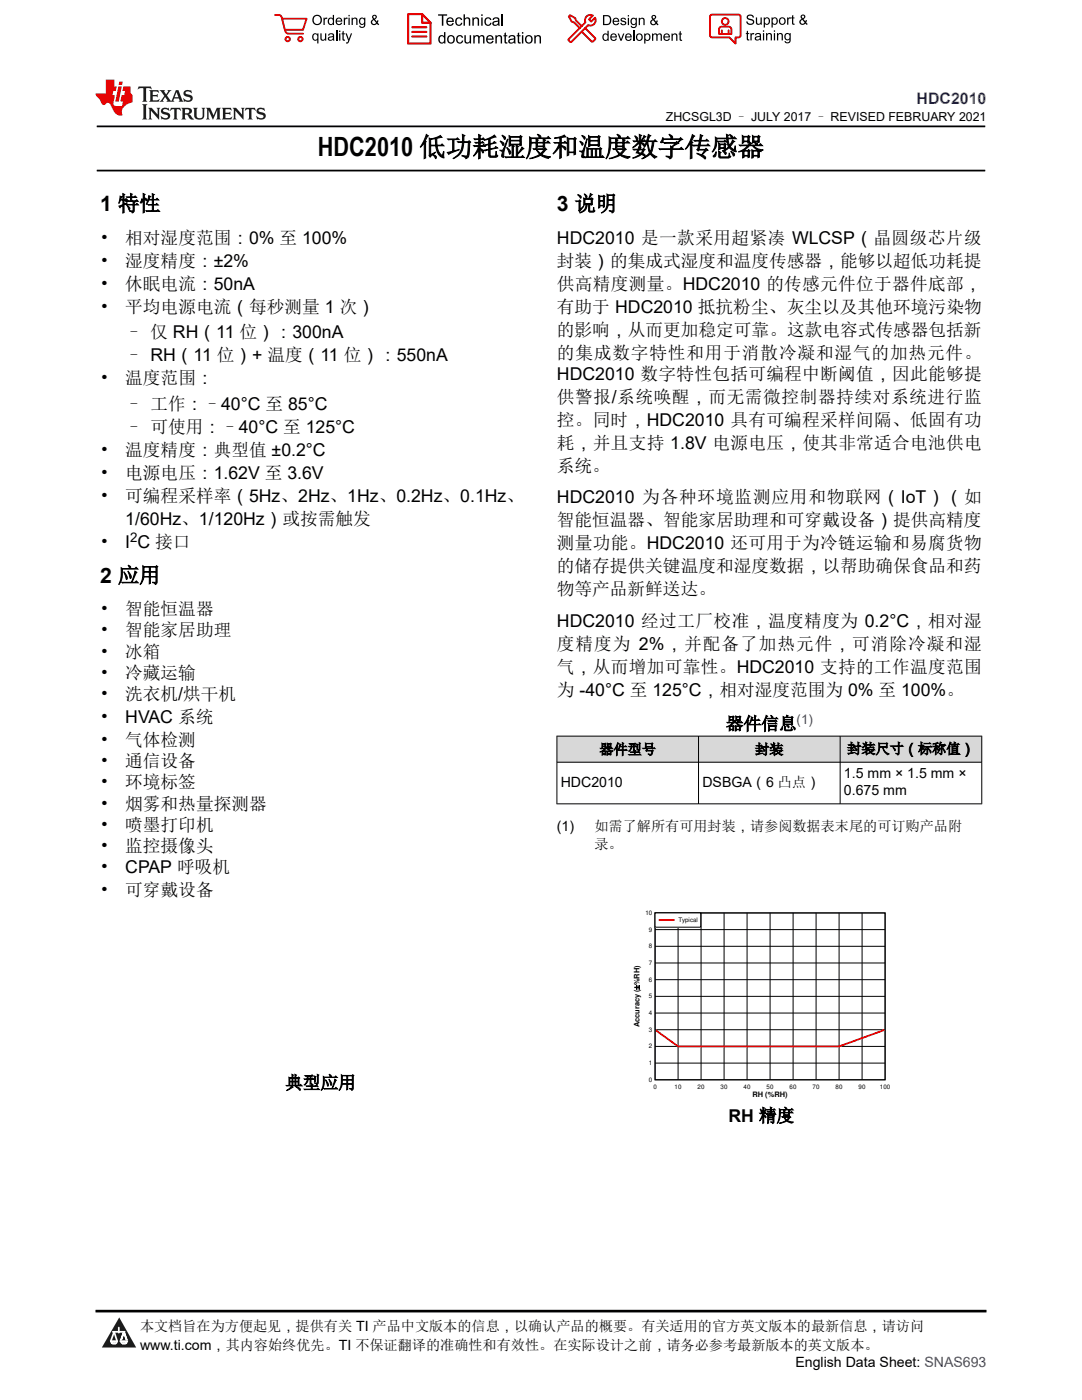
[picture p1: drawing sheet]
<svg xmlns="http://www.w3.org/2000/svg" width="216mm" height="279mm" viewBox="0 0 216 279" stroke-linecap="round" stroke-linejoin="round" font-family="sans-serif">
<path d="M19.3 25.2h177.3M19.3 34h177.3" fill="none" stroke="#000" stroke-width=".35"/>
<g fill="#d8d8d8">
<path d="M111.1 146.9h84.8v5.2h-84.8z" fill-rule="evenodd"/>
<path d="M111.2 147h28.1v5.1h-28.1z" fill-rule="evenodd"/>
<path d="M139.4 147h28.2v5.1h-28.2z" fill-rule="evenodd"/>
<path d="M167.7 147h28.1v5.1h-28.1z" fill-rule="evenodd"/>
</g>
<path d="M111.1 146.9h84.9M111.1 152.1h84.9M111.1 146.8v13.7M139.4 146.8v13.7M167.6 146.8v13.7M195.9 146.8v13.7M111.1 160.4h84.9" fill="none" stroke="#000" stroke-width=".2"/>
<path d="M126.2 181.1h51.5v38.2h-51.5z" fill-rule="evenodd" fill="#fff"/>
<g fill="none" stroke="#000" stroke-width=".2">
<path d="M130.7 182.2h45.9v33.3h-45.9zM130.7 198.8h45.9M130.7 195.5h45.9M130.7 192.2h45.9M130.7 188.9h45.9M130.7 185.5h45.9M135.3 182.2v33.3M139.9 182.2v33.3M144.5 182.2v33.3M149.1 182.2v33.3M153.7 182.2v33.3M158.3 182.2v33.3"/>
<path d="M162.8 182.2v33.3M167.4 182.2v33.3M172 182.2v33.3M130.7 212.2h45.9M130.7 208.8h45.9M130.7 205.5h45.9M130.7 202.2h45.9"/>
</g>
<path d="M176.5 205.5l-9.1 3.3h-32.1l-4.5-3.2" fill="none" stroke="#f00" stroke-width=".36"/>
<path d="M130.7 182.2h9.1v2.8h-9.1z" fill-rule="evenodd" fill="#fff"/>
<path d="M130.7 182.2h9.1v2.8h-9.1z" fill="none" stroke="#000" stroke-width=".2"/>
<path d="M131.6 183.6h2.9" fill="none" stroke="#f00" stroke-width=".36"/>
<path d="M0 0h215.9v23.8h-215.9z" fill-rule="evenodd" fill="#fff"/>
<path d="M27.7 17.3l-.2 .6 .5-.3h.6v.1v2.2l-.2 .4h1l-.2-.4v-2.2v-.1h.5l.5 .3-.1-.6zM29.8 18l.2 .4v1.5l-.2 .4h1.9l.1-.6a1.08 1.08 0 0 1-1.3 .2v-.7h.6l.4 .2v-.6l-.4 .2h-.6v-.6l.2-.1a1 1 0 0 1 1 .2l-.1-.5zM31.8 18l1 1.1-1 1.2h.9l-.2-.2 .4-.7 .5 .7-.2 .2h1.6l-.2-.2 .1-.4h1l.1 .4-.1 .2h.9l-.2-.3-.8-2h-.5l-1 2.2-.8-1.1 .9-1.1h-.8l.2 .2-.5 .6-.3-.6 .1-.2zM35.2 18.4l.4 1h-.8zM36.8 18.1a.65 .65 0 0 0-.2 .7 .65 .65 0 0 0 .6 .5l.7 .1 .1 .3a.79 .79 0 0 1-.7 .4 .79 .79 0 0 1-.7-.5l.1 .7 .2-.1a.93 .93 0 0 0 1.1 .1 .93 .93 0 0 0 .4-1 1.46 1.46 0 0 0-1.2-.6l-.1-.3a1.09 1.09 0 0 1 1.2 .2l-.2-.6-.1 .1-.6-.2zM28.4 20.8l.2 .4v2.3l-.2 .3h1l-.2-.3v-2.3l.2-.4zM29.6 21.5l.2 .4v1.6l-.2 .3h.8l-.3-.3v-1.4l1.7 1.8v-2l.2-.4h-.8l.2 .2 .1 1.1-1.2-1.3zM32.3 21.7a.65 .65 0 0 0-.2 .7 .65 .65 0 0 0 .7 .4l.6 .2 .1 .2a.79 .79 0 0 1-.7 .4 .79 .79 0 0 1-.7-.5l.1 .7 .2-.1a.93 .93 0 0 0 1.1 .1 .93 .93 0 0 0 .4-.9 1.46 1.46 0 0 0-1.2-.6l-.1-.4a1.09 1.09 0 0 1 1.2 .2l-.2-.6-.1 .1-.6-.1zM34.1 21.5l-.1 .7a.63 .63 0 0 1 .7-.4l.1 1.7-.3 .3h1l-.2-.3v-1.7a.66 .66 0 0 1 .8 .4l-.1-.7zM36.2 21.5l.2 .4v1.6l-.2 .3h.9l-.2-.2v-.7h.5l.1 .2a.79 .79 0 0 0 1.2 .6l-1-.9a.61 .61 0 0 0 .6-.6 .61 .61 0 0 0-.5-.6zM36.9 21.8h.2a.47 .47 0 0 1 .5 .1 .47 .47 0 0 1 .1 .5l-.2 .2h-.6zM38.5 21.5l.2 .2a2.27 2.27 0 0 0 .4 2 1.04 1.04 0 0 0 1.7-.7v-1.3l.2-.2h-.8l.2 .4v1.1a.6 .6 0 0 1-.6 .6 .6 .6 0 0 1-.6-.6v-1.1l.3-.4zM41.1 21.5l.2 .4v1.6l-.2 .3h.7l-.2-.3v-1.5l.9 1.9 .8-1.9v1.5l-.2 .3h1l-.3-.3v-1.6l.3-.4h-.8l-.7 1.5-.7-1.5zM44.3 21.5l.2 .4v1.6l-.2 .3h1.9l.1-.5a1.09 1.09 0 0 1-1.3 .1v-.6h.6l.4 .1v-.6l-.4 .2h-.6v-.6l.2-.1a1.01 1.01 0 0 1 1 .3l-.1-.6zM46.4 21.5l.3 .4v1.6l-.3 .3h.8l-.2-.3v-1.4l1.6 1.8v-2l.2-.4h-.7l.2 .2v1.1l-1.2-1.3zM49 21.5l-.1 .7a.63 .63 0 0 1 .8-.4v1.7l-.3 .3h1l-.2-.3v-1.7a.66 .66 0 0 1 .8 .4l-.1-.7zM51.4 21.7a.65 .65 0 0 0-.2 .7 .65 .65 0 0 0 .6 .4l.6 .2 .2 .2a.79 .79 0 0 1-.8 .4 .79 .79 0 0 1-.6-.5l.1 .7 .2-.1a.93 .93 0 0 0 1 .1 .93 .93 0 0 0 .5-.9 1.46 1.46 0 0 0-1.3-.6l-.1-.4a1.09 1.09 0 0 1 1.3 .2l-.2-.6-.2 .1-.5-.1z" fill="#231f20"/>
<path d="M21.1 15.9v2.8h-2.1l.1 .3 .9 1a.95 .95 0 0 0 .9 .9 .59 .59 0 0 1 .6-.4 .59 .59 0 0 1 .5 .4l.4 .8a1.59 1.59 0 0 0 2.1 1.3 1.61 1.61 0 0 1 1-2.2l1-.4-.1-1.5a1.59 1.59 0 0 1-.4-1.6h-1.4l-.2 .9h.5l-.1 .8h-.5l-.2 1v.2l.4 .1-.2 .9h-.6a.73 .73 0 0 1-1.1-.7l.3-1.5h-.5l.2-.8h.5l.2-.9h-.5v-1.4zM23.6 17.3l-.6 3h.7l.6-3zM23.8 16.3l-.1 .7h.7l.1-.7z" fill="#ed1c24"/>
<g fill="#000">
<path d="M62.3 4a1 1 0 0 1 2 0 1 1 0 0 1-2 0zM62.8 3.4a.78 .78 0 0 0-.1 1.1 .78 .78 0 0 0 1.1 .1 .78 .78 0 0 0 .1-1.1 .78 .78 0 0 0-1.1-.1z" fill-rule="evenodd"/>
<path d="M62.5 6.8l.4-.2 .4 .3v-.2h.2v2h-.2v-.7a.68 .68 0 0 1-.9-.1 .68 .68 0 0 1 0-.9zM62.6 7a.51 .51 0 0 0-.1 .6 .51 .51 0 0 0 .7 .2 .51 .51 0 0 0 .1-.7 .51 .51 0 0 0-.7-.1z" fill-rule="evenodd"/>
<path d="M64.5 3.5h.3v.3l.1-.3h.3l.1 .1-.1 .2a.32 .32 0 0 0-.3 0 .32 .32 0 0 0-.1 .4v.8h-.3z" fill-rule="evenodd"/>
<path d="M63.9 6.7h.3v.8a.36 .36 0 0 0 .3 .4 .36 .36 0 0 0 .4-.5v-.7h.2v1.4h-.2v-.2a.51 .51 0 0 1-.6 .2 .51 .51 0 0 1-.4-.5z" fill-rule="evenodd"/>
<path d="M65.6 3.7l.4-.2 .4 .2v-.7h.3v2h-.3v-.2a.7 .7 0 0 1-1-.1 .7 .7 0 0 1 .2-1zM65.8 3.8a.51 .51 0 0 0-.1 .7 .51 .51 0 0 0 .6 .2 .51 .51 0 0 0 .1-.7 .51 .51 0 0 0-.6-.2z" fill-rule="evenodd"/>
<path d="M65.6 6.8a.66 .66 0 0 1 .8-.1 .66 .66 0 0 1 .3 .8v.6h-.2l-.1-.2a.52 .52 0 0 1-.7 .2 .52 .52 0 0 1-.2-.6l.3-.2a.42 .42 0 0 0 .6-.3l-.3-.2-.3 .1-.1 .2h-.3zM65.7 7.6a.35 .35 0 0 0 .3 .4 .35 .35 0 0 0 .4-.4v-.2z" fill-rule="evenodd"/>
<path d="M67.7 6.1h.2v.3h-.2zM67.7 6.7h.2v1.4h-.2z" fill-rule="evenodd"/>
<path d="M67.1 3.7a.68 .68 0 0 1 .9-.1 .68 .68 0 0 1 .3 .7h-1.1a.42 .42 0 0 0 .3 .5 .42 .42 0 0 0 .5-.3h.3a.73 .73 0 0 1-1.1 .4 .73 .73 0 0 1-.1-1.2zM67.4 3.8l-.2 .3h.8l-.2-.4z" fill-rule="evenodd"/>
<path d="M68.6 3.5h.2v.3l.2-.3h.3l.1 .1-.1 .2a.32 .32 0 0 0-.4 0 .32 .32 0 0 0-.1 .4v.8h-.2z" fill-rule="evenodd"/>
<path d="M68.3 6.3l.3-.1v.5h.2v.1h-.2v.9l.3 .4a.36 .36 0 0 1-.4 0 .36 .36 0 0 1-.2-.4v-.9h-.1v-.1h.1z" fill-rule="evenodd"/>
<path d="M68.9 6.7h.3l.4 1.1 .4-1.1h.3l-.6 1.4a.51 .51 0 0 1-.6 .6l-.1-.3h.3l.2-.3z" fill-rule="evenodd"/>
<path d="M69.5 3h.3v.3h-.3zM69.5 3.5h.3v1.5h-.3z" fill-rule="evenodd"/>
<path d="M70.2 3.5h.2v.2a.52 .52 0 0 1 .6-.2 .52 .52 0 0 1 .3 .6v.9h-.2v-.9a.34 .34 0 0 0-.3-.4 .34 .34 0 0 0-.4 .3v1h-.2z" fill-rule="evenodd"/>
<path d="M71.8 3.7l.4-.2 .5 .2v-.2h.2v1.3a.64 .64 0 0 1-.5 .8 .64 .64 0 0 1-.7-.5h.2a.41 .41 0 0 0 .5 .2 .41 .41 0 0 0 .2-.5 .69 .69 0 0 1-.9-.1 .69 .69 0 0 1 .1-1zM72 3.8a.5 .5 0 0 0-.1 .7 .5 .5 0 0 0 .7 .1 .5 .5 0 0 0 .1-.6 .5 .5 0 0 0-.7-.2z" fill-rule="evenodd"/>
<path d="M74.4 3.1a.47 .47 0 0 1 .7 .1 .47 .47 0 0 1-.3 .7l.4 .4 .1-.3 .2 .1-.1 .4 .3 .3-.2 .2-.3-.3a.63 .63 0 0 1-1 .1 .63 .63 0 0 1 .3-1l-.3-.4zM74.5 3.4a.27 .27 0 0 0 .5 0 .27 .27 0 0 0-.5 0zM74.4 4.1a.4 .4 0 0 0 0 .6 .4 .4 0 0 0 .6-.1l-.4-.6z" fill-rule="evenodd"/>
<path d="M87.4 2.9h1.8v.2h-.7v2h-.3v-2h-.8z" fill-rule="evenodd"/>
<path d="M87.6 7.2l.5-.2 .5 .2v-.8h.3v2.3h-.3v-.2a.76 .76 0 0 1-1-.1 .76 .76 0 0 1-.1-1zM87.9 7.4a.58 .58 0 0 0-.2 .7 .58 .58 0 0 0 .8 .2 .58 .58 0 0 0 .1-.7 .58 .58 0 0 0-.7-.2z" fill-rule="evenodd"/>
<path d="M89.5 7.2a.81 .81 0 0 1 1.1 .1 .81 .81 0 0 1-.2 1.2 .81 .81 0 0 1-1.1-.2l-.1-.7zM89.6 7.4a.57 .57 0 0 0 0 .8 .57 .57 0 0 0 .8 0 .57 .57 0 0 0 0-.7 .57 .57 0 0 0-.8-.1z" fill-rule="evenodd"/>
<path d="M89.3 3.7a.77 .77 0 0 1 .9-.2 .77 .77 0 0 1 .4 .9h-1.3a.48 .48 0 0 0 .4 .5 .48 .48 0 0 0 .6-.3h.3a.83 .83 0 0 1-1.3 .4 .83 .83 0 0 1 0-1.3zM89.5 3.8l-.2 .4h1l-.3-.5z" fill-rule="evenodd"/>
<path d="M91 3.7a.7 .7 0 0 1 1.2 .3h-.2a.45 .45 0 0 0-.6-.3 .45 .45 0 0 0-.3 .6 .45 .45 0 0 0 .3 .6 .45 .45 0 0 0 .6-.4l.3 .1a.76 .76 0 0 1-1.1 .5 .76 .76 0 0 1-.3-1.1z" fill-rule="evenodd"/>
<path d="M91.2 7.2a.7 .7 0 0 1 1.2 .3l-.3 .1a.45 .45 0 0 0-.5-.4 .45 .45 0 0 0-.3 .7 .45 .45 0 0 0 .3 .6 .45 .45 0 0 0 .6-.4h.2a.76 .76 0 0 1-1 .5 .76 .76 0 0 1-.4-1.1z" fill-rule="evenodd"/>
<path d="M92.5 2.9h.3v.8a.59 .59 0 0 1 .7-.2 .59 .59 0 0 1 .3 .6v1h-.2v-1a.4 .4 0 0 0-.5-.4 .4 .4 0 0 0-.3 .5v.9h-.3z" fill-rule="evenodd"/>
<path d="M92.7 7h.2v.9a.41 .41 0 0 0 .5 .6 .41 .41 0 0 0 .3-.6v-.9h.3v1.7h-.3v-.3a.58 .58 0 0 1-.7 .3 .58 .58 0 0 1-.3-.7z" fill-rule="evenodd"/>
<path d="M94.3 3.5h.2v.2a.59 .59 0 0 1 .7-.2 .59 .59 0 0 1 .4 .6v1h-.3v-1a.41 .41 0 0 0-.4-.4 .41 .41 0 0 0-.4 .5v.9h-.2z" fill-rule="evenodd"/>
<path d="M94.4 7h.3v.3a.56 .56 0 0 1 1 0 .54 .54 0 0 1 .6-.3 .54 .54 0 0 1 .4 .5v1.2h-.3v-1.1a.34 .34 0 0 0-.3-.4 .34 .34 0 0 0-.4 .3v1.2h-.3v-1.1a.38 .38 0 0 0-.5-.3 .38 .38 0 0 0-.2 .5v.9h-.3z" fill-rule="evenodd"/>
<path d="M96 2.9h.3v.3h-.3zM96 3.5h.3v1.6h-.3z" fill-rule="evenodd"/>
<path d="M96.8 3.7a.7 .7 0 0 1 1.3 .3h-.3a.45 .45 0 0 0-.6-.3 .45 .45 0 0 0-.3 .6 .45 .45 0 0 0 .3 .6 .45 .45 0 0 0 .6-.4l.3 .1a.76 .76 0 0 1-1.1 .5 .76 .76 0 0 1-.3-1.1z" fill-rule="evenodd"/>
<path d="M97.2 7.2a.77 .77 0 0 1 .9-.1 .77 .77 0 0 1 .4 .8h-1.2a.48 .48 0 0 0 .3 .6 .48 .48 0 0 0 .6-.4l.3 .1a.83 .83 0 0 1-1.3 .3 .83 .83 0 0 1 0-1.3zM97.4 7.4l-.1 .3h.9l-.2-.4z" fill-rule="evenodd"/>
<path d="M98.8 7h.3v.3a.59 .59 0 0 1 .7-.3 .59 .59 0 0 1 .4 .7v1h-.3v-1a.41 .41 0 0 0-.5-.5 .41 .41 0 0 0-.3 .6v.9h-.3z" fill-rule="evenodd"/>
<path d="M98.4 3.7a.74 .74 0 0 1 1-.2 .74 .74 0 0 1 .3 .9v.7h-.3v-.2a.59 .59 0 0 1-.8 .3 .59 .59 0 0 1-.3-.8l1.1-.3a.42 .42 0 0 0-.4-.4 .42 .42 0 0 0-.5 .3h-.2zM98.6 4.5a.36 .36 0 0 0 .2 .5 .36 .36 0 0 0 .5-.2l.1-.5z" fill-rule="evenodd"/>
<path d="M100.7 6.6l.2-.1v.5h.3v.2h-.3v1l.1 .2h.2l.1 .3a.41 .41 0 0 1-.5-.1 .41 .41 0 0 1-.1-.4v-1h-.2v-.2h.2z" fill-rule="evenodd"/>
<path d="M101.6 7.2a.74 .74 0 0 1 .9-.2 .74 .74 0 0 1 .3 1l.1 .7h-.3v-.2a.59 .59 0 0 1-.8 .2 .59 .59 0 0 1-.3-.8l1-.3a.42 .42 0 0 0-.3-.4 .42 .42 0 0 0-.5 .3h-.3zM101.8 8.1a.36 .36 0 0 0 .1 .5 .36 .36 0 0 0 .5-.3l.2-.4z" fill-rule="evenodd"/>
<path d="M103.3 6.6l.3-.1v.5h.3v.2h-.3v1l.1 .2h.2v.3a.41 .41 0 0 1-.5-.1 .41 .41 0 0 1-.1-.4v-1h-.2v-.2h.2z" fill-rule="evenodd"/>
<path d="M104.1 6.4h.3v.3h-.3zM104.1 7h.3v1.7h-.3z" fill-rule="evenodd"/>
<path d="M105 7.2a.81 .81 0 0 1 1.1 .1 .81 .81 0 0 1-.1 1.2 .81 .81 0 0 1-1.2-.2v-.7zM105.2 7.4a.57 .57 0 0 0-.1 .8 .57 .57 0 0 0 .8 0 .57 .57 0 0 0 0-.7 .57 .57 0 0 0-.7-.1z" fill-rule="evenodd"/>
<path d="M106.6 7h.3v.3a.59 .59 0 0 1 .7-.3 .59 .59 0 0 1 .4 .7v1h-.3v-1a.41 .41 0 0 0-.5-.5 .41 .41 0 0 0-.3 .6v.9h-.3z" fill-rule="evenodd"/>
<path d="M120.3 3h.7a1 1 0 0 1 1 1 1 1 0 0 1-1 1h-.7zM120.6 3.2v1.6h.4a.77 .77 0 0 0 .7-.8 .77 .77 0 0 0-.7-.8z" fill-rule="evenodd"/>
<path d="M120.4 6.9l.4-.2 .4 .2v-.8h.3v2h-.3v-.1a.7 .7 0 0 1-.9-.2 .7 .7 0 0 1 .1-.9zM120.6 7a.51 .51 0 0 0-.1 .7 .51 .51 0 0 0 .6 .1 .51 .51 0 0 0 .1-.6 .51 .51 0 0 0-.6-.2z" fill-rule="evenodd"/>
<path d="M122 6.9a.68 .68 0 0 1 .8-.2 .68 .68 0 0 1 .3 .8h-1.1a.42 .42 0 0 0 .3 .5 .42 .42 0 0 0 .5-.3h.3a.73 .73 0 0 1-1.1 .3 .73 .73 0 0 1 0-1.1zM122.2 7l-.2 .3h.8l-.2-.4z" fill-rule="evenodd"/>
<path d="M122.4 3.7a.68 .68 0 0 1 .8-.1 .68 .68 0 0 1 .4 .8h-1.1a.42 .42 0 0 0 .3 .4 .42 .42 0 0 0 .5-.3l.3 .1a.73 .73 0 0 1-1.2 .3 .73 .73 0 0 1 0-1.2zM122.6 3.8l-.1 .3h.8l-.2-.3z" fill-rule="evenodd"/>
<path d="M123.9 3.7l.1-.1a.62 .62 0 0 1 .9 .3l-.2 .1a.29 .29 0 0 0-.3-.3 .29 .29 0 0 0-.3 .3l.1 .1a.58 .58 0 0 1 .6 .1 .58 .58 0 0 1 .1 .6 .67 .67 0 0 1-1.1-.2l.2-.1a.33 .33 0 0 0 .4 .4 .33 .33 0 0 0 .3-.4 .71 .71 0 0 1-.9-.6z" fill-rule="evenodd"/>
<path d="M123.3 6.7h.2l.4 1.2 .4-1.2h.3l-.6 1.4h-.2z" fill-rule="evenodd"/>
<path d="M125.3 3h.2v.3h-.2zM125.3 3.6h.2v1.4h-.2z" fill-rule="evenodd"/>
<path d="M124.9 6.9a.68 .68 0 0 1 .8-.2 .68 .68 0 0 1 .4 .8h-1.1a.42 .42 0 0 0 .3 .5 .42 .42 0 0 0 .5-.3h.3a.73 .73 0 0 1-1.2 .3 .73 .73 0 0 1 0-1.1zM125.1 7l-.1 .3h.8l-.2-.4z" fill-rule="evenodd"/>
<path d="M126 3.7l.4-.2 .4 .2v-.1h.3v1.2a.64 .64 0 0 1-.5 .8 .64 .64 0 0 1-.8-.5l.3 .1a.41 .41 0 0 0 .5 .2 .41 .41 0 0 0 .2-.6 .69 .69 0 0 1-.9-.1 .69 .69 0 0 1 .1-1zM126.2 3.9a.5 .5 0 0 0-.1 .6 .5 .5 0 0 0 .6 .2 .5 .5 0 0 0 .2-.7 .5 .5 0 0 0-.7-.1z" fill-rule="evenodd"/>
<path d="M126.9 7.4a.73 .73 0 0 1 1.4 0 .73 .73 0 0 1-1.4 0zM127.3 7a.5 .5 0 0 0-.1 .7 .5 .5 0 0 0 .7 0 .5 .5 0 0 0 0-.6 .5 .5 0 0 0-.6-.1z" fill-rule="evenodd"/>
<path d="M127.5 3.6h.2v.2a.52 .52 0 0 1 .6-.3 .52 .52 0 0 1 .3 .6v.9h-.2v-.9a.34 .34 0 0 0-.3-.4 .34 .34 0 0 0-.4 .3v1h-.2z" fill-rule="evenodd"/>
<path d="M128.5 6.7h.3v.2a.67 .67 0 0 1 .9 0 .67 .67 0 0 1 0 .9 .55 .55 0 0 1-.9 .2v.7h-.3zM128.9 7a.5 .5 0 0 0-.1 .7 .5 .5 0 0 0 .6 .1 .5 .5 0 0 0 .2-.6 .5 .5 0 0 0-.7-.2z" fill-rule="evenodd"/>
<path d="M130.1 6.7h.2v.2a.49 .49 0 0 1 .9 0l.4-.2a.42 .42 0 0 1 .5 .4v1h-.3v-.9a.3 .3 0 0 0-.2-.3 .3 .3 0 0 0-.4 .2v1h-.2v-.9a.33 .33 0 0 0-.5-.3 .33 .33 0 0 0-.2 .5v.7h-.2z" fill-rule="evenodd"/>
<path d="M130.1 3.1a.47 .47 0 0 1 .8 .1 .47 .47 0 0 1-.3 .7l.3 .4 .1-.2h.3l-.2 .5 .3 .3-.2 .2-.3-.3a.63 .63 0 0 1-1 .1 .63 .63 0 0 1 .3-1l-.2-.5zM130.2 3.5a.27 .27 0 0 0 .5 0 .27 .27 0 0 0-.5 0zM130.2 4.1a.4 .4 0 0 0 0 .7 .4 .4 0 0 0 .6-.2l-.5-.6z" fill-rule="evenodd"/>
<path d="M132.5 6.9a.68 .68 0 0 1 .9-.2 .68 .68 0 0 1 .3 .8h-1.1a.42 .42 0 0 0 .3 .5 .42 .42 0 0 0 .5-.3h.3a.73 .73 0 0 1-1.1 .3 .73 .73 0 0 1-.1-1.1zM132.7 7l-.1 .3h.8l-.2-.4z" fill-rule="evenodd"/>
<path d="M134 6.7h.2v.2a.52 .52 0 0 1 .6-.2 .52 .52 0 0 1 .4 .6v.8h-.3v-.8a.34 .34 0 0 0-.2-.4 .34 .34 0 0 0-.4 .2l-.1 1h-.2z" fill-rule="evenodd"/>
<path d="M135.6 6.3l.2-.1v.5h.3v.2h-.3v.8l.3 .4a.36 .36 0 0 1-.4 0 .36 .36 0 0 1-.1-.4v-.8h-.2v-.2h.2z" fill-rule="evenodd"/>
<path d="M149.2 3a.8 .8 0 0 1 1.2 .5h-.2a.44 .44 0 0 0-.5-.4 .44 .44 0 0 0-.4 .5l.2 .1a.9 .9 0 0 1 1 .8 .84 .84 0 0 1-.9 .5 .84 .84 0 0 1-.7-.7h.3a.52 .52 0 0 0 .5 .5 .52 .52 0 0 0 .5-.6l-.2-.1a.85 .85 0 0 1-1-.8z" fill-rule="evenodd"/>
<path d="M149 6.3l.3-.2v.5h.2v.2h-.2v.9l.2 .4a.36 .36 0 0 1-.4-.1 .36 .36 0 0 1-.1-.4v-.8h-.2v-.2h.2z" fill-rule="evenodd"/>
<path d="M149.7 6.6h.3v.2l.1-.2h.3l.1 .1-.1 .2a.32 .32 0 0 0-.3 0 .32 .32 0 0 0-.1 .4v.8h-.3z" fill-rule="evenodd"/>
<path d="M150.7 6.8a.66 .66 0 0 1 .9-.2 .66 .66 0 0 1 .3 .9v.6h-.2l-.1-.2a.52 .52 0 0 1-.7 .2 .52 .52 0 0 1-.2-.7l.2-.1a.42 .42 0 0 0 .7-.3l-.3-.2h-.3l-.1 .3-.3-.1zM150.9 7.5a.35 .35 0 0 0 .3 .5 .35 .35 0 0 0 .4-.4v-.3z" fill-rule="evenodd"/>
<path d="M150.8 3.5h.3v.8a.36 .36 0 0 0 .3 .5 .36 .36 0 0 0 .4-.5v-.8h.2v1.4h-.2v-.2a.51 .51 0 0 1-.6 .3 .51 .51 0 0 1-.4-.6z" fill-rule="evenodd"/>
<path d="M152.2 6.1h.3v.2h-.3zM152.2 6.6h.3v1.5h-.3z" fill-rule="evenodd"/>
<path d="M152.4 3.5h.2v.2a.67 .67 0 0 1 .9 0 .67 .67 0 0 1 .1 .9 .55 .55 0 0 1-1 .2v.7h-.2zM152.7 3.8a.5 .5 0 0 0-.1 .7 .5 .5 0 0 0 .7 .1 .5 .5 0 0 0 .1-.6 .5 .5 0 0 0-.7-.2z" fill-rule="evenodd"/>
<path d="M152.9 6.6h.2v.2a.52 .52 0 0 1 .6-.2 .52 .52 0 0 1 .3 .6v.9h-.2v-.9a.34 .34 0 0 0-.3-.4 .34 .34 0 0 0-.4 .2v1.1h-.2z" fill-rule="evenodd"/>
<path d="M153.9 3.5h.3v.2a.67 .67 0 0 1 .9 0 .67 .67 0 0 1 0 .9 .55 .55 0 0 1-.9 .2v.7h-.3zM154.3 3.8a.5 .5 0 0 0-.1 .7 .5 .5 0 0 0 .6 .1 .5 .5 0 0 0 .2-.6 .5 .5 0 0 0-.7-.2z" fill-rule="evenodd"/>
<path d="M154.4 6.1h.3v.2h-.3zM154.4 6.6h.3v1.5h-.3z" fill-rule="evenodd"/>
<path d="M155 6.6h.3v.2a.52 .52 0 0 1 .6-.2 .52 .52 0 0 1 .3 .6v.9h-.2v-.9a.34 .34 0 0 0-.3-.4 .34 .34 0 0 0-.4 .2v1.1h-.3z" fill-rule="evenodd"/>
<path d="M155.4 4.2a.75 .75 0 0 1 1.5 0 .75 .75 0 0 1-1.5 0zM155.8 3.8a.5 .5 0 0 0-.1 .7 .5 .5 0 0 0 .8 0 .5 .5 0 0 0 0-.7 .5 .5 0 0 0-.7 0z" fill-rule="evenodd"/>
<path d="M156.7 6.8l.4-.2 .5 .2v-.2h.2v1.3a.64 .64 0 0 1-.5 .7 .64 .64 0 0 1-.8-.4h.3a.41 .41 0 0 0 .5 .2 .41 .41 0 0 0 .2-.5 .69 .69 0 0 1-.9-.1 .69 .69 0 0 1 .1-1zM156.9 6.9a.5 .5 0 0 0-.1 .7 .5 .5 0 0 0 .6 .1 .5 .5 0 0 0 .2-.7 .5 .5 0 0 0-.7-.1z" fill-rule="evenodd"/>
<path d="M157.1 3.5h.2v.2l.1-.2h.3h.2l-.1 .3a.32 .32 0 0 0-.4 0 .32 .32 0 0 0-.1 .4v.7h-.2z" fill-rule="evenodd"/>
<path d="M158 3.1l.3-.1v.5h.2v.2h-.2v.8l.3 .4a.36 .36 0 0 1-.4 0 .36 .36 0 0 1-.2-.4v-.8h-.1v-.2h.1z" fill-rule="evenodd"/>
<path d="M159.9 3a.47 .47 0 0 1 .7 .1 .47 .47 0 0 1-.3 .7l.4 .5 .1-.3h.2l-.1 .5 .3 .3-.2 .2-.3-.3a.63 .63 0 0 1-1 .1 .63 .63 0 0 1 .3-1l-.3-.5zM160 3.4a.27 .27 0 0 0 .5 0 .27 .27 0 0 0-.5 0zM159.9 4.1a.4 .4 0 0 0 0 .6 .4 .4 0 0 0 .6-.2l-.4-.6z" fill-rule="evenodd"/>
</g>
<path d="M67.2 6.1v2M126.5 6.1v2" fill="none" stroke="#000" stroke-width=".25"/>
<g fill="none" stroke="#de0000" stroke-width=".37">
<path d="M54.9 3h.9a1.19 1.19 0 0 1 .6 1.2l.6 2.1a.85 .85 0 0 0 1 .4h2.5M56.3 3.7h4.9l-.7 2.2h-3.6M116.1 5.2l-1.2-1.1-.1-.5-1-.6-.3 .3 .6 1 .5 .2 1.1 1.1M116.8 5.6l1.9 2v.3l-.4 .4h-.3l-1.9-2zM116.8 5.6l.6-.6a1.07 1.07 0 0 0 1.2-.2 1.07 1.07 0 0 0 .1-1.3l-.7 .8-.5-.4 .8-.8a1.07 1.07 0 0 0-1.2 .2 1.07 1.07 0 0 0-.3 1.2l-3.3 3.3v.3l.3 .3h.2l2.1-2.1M141.7 3.1l.4-.2h5.3l.3 .2 .1 3.9-.2 .4-.8 .1v1.2l-1.3-1.2h-3.4l-.4-.2zM143.5 5.6l.5-.3 1.7 .1 .2 .5v.9h-2.4zM144 6.1v.7M145.4 6.1v.7"/>
<circle cx="57.4" cy="7.8" r=".44"/>
<circle cx="59.9" cy="7.8" r=".44"/>
<circle cx="144.7" cy="4.3" r=".67"/>
</g>
<path d="M100.2 2.9v2.2" fill="none" stroke="#000" stroke-width=".28"/>
<path d="M81.4 2.8h2.8v1.7h1.7v4.2h-4.5zM82.3 6.4h2.8M82.3 5.4h2.8M82.3 7.3h2.8M84.2 2.8l1.7 1.7" fill="none" stroke="#de0000" stroke-width=".42"/>
<path d="M0 261.4h215.9v18h-215.9z" fill-rule="evenodd" fill="#fff"/>
<path d="M23.8 262.9l3.4 6h-6.9z" fill="#231f20"/>
<path d="M22.1 267.7h1.3l-.4 .5h-.3a.55 .55 0 0 1-.6-.5z" fill-rule="evenodd" fill="#fff"/>
<path d="M22.1 267.7h1.3l-.4 .5h-.3a.55 .55 0 0 1-.6-.5z" fill="none" stroke="#231f20" stroke-width=".34"/>
<path d="M22.1 267.7h1.3l-.4 .5h-.5zM22.6 265.8h.1M22.6 265.8h2.3zM23.7 265.9h.1M23.7 264.9v1zM24 267.7h.1" fill="none" stroke="#fff" stroke-width=".34"/>
<path d="M24.7 265.8l-.7 1.9z" fill="#fff"/>
<path d="M24.7 265.8l-.7 1.9z" fill="none" stroke="#fff" stroke-width=".34"/>
<path d="M24.7 265.8l.7 1.9z" fill="#fff"/>
<path d="M24.7 265.8l.7 1.9zM25.3 267.7h.1" fill="none" stroke="#fff" stroke-width=".34"/>
<path d="M22.8 265.8l-.7 1.9z" fill="#fff"/>
<path d="M22.8 265.8l-.7 1.9z" fill="none" stroke="#fff" stroke-width=".34"/>
<path d="M22.8 265.8l.6 1.9z" fill="#fff"/>
<path d="M22.8 265.8l.6 1.9z" fill="none" stroke="#fff" stroke-width=".34"/>
<path d="M24.1 267.7h1.3a.65 .65 0 0 1-.6 .5 .65 .65 0 0 1-.7-.5z" fill-rule="evenodd" fill="#fff"/>
<path d="M24.1 267.7h1.3a.65 .65 0 0 1-.6 .5 .65 .65 0 0 1-.7-.5z" fill="none" stroke="#231f20" stroke-width=".34"/>
<path d="M24 267.7h.1M24.1 267.7h1.3l-.4 .5h-.5z" fill="none" stroke="#fff" stroke-width=".34"/>
<path d="M19 261.7h177.8" fill="none" stroke="#000" stroke-width=".53"/>
<text font-size="5.3" x="63.4" y="31.2">HDC2010 低功耗湿度和温度数字传感器</text>
<g font-size="4.2">
<text x="20" y="42.1">1 特性</text>
<text x="111.1" y="42.1">3 说明</text>
<text x="20" y="116.3">2 应用</text>
</g>
<g font-size="3.5">
<text x="20" y="48.6">•</text>
<text x="20" y="53.2">•</text>
<text x="25" y="48.6">相对湿度范围：0% 至 100%</text>
<text x="25" y="53.2">湿度精度：±2%</text>
<text x="111.1" y="48.6">HDC2010 是一款采用超紧凑 WLCSP（晶圆级芯片级</text>
<text x="111.1" y="53.2">封装）的集成式湿度和温度传感器，能够以超低功耗提</text>
<text x="20" y="57.8">•</text>
<text x="25" y="57.8">休眠电流：50nA</text>
<text x="111.1" y="57.8">供高精度测量。HDC2010 的传感元件位于器件底部，</text>
<text x="20" y="62.4">•</text>
<text x="25" y="62.4">平均电源电流（每秒测量 1 次）</text>
<text x="111.1" y="62.4">有助于 HDC2010 抵抗粉尘、灰尘以及其他环境污染物</text>
<text x="25" y="67.5">– 仅 RH（11 位）：300nA</text>
<text x="111.1" y="67">的影响，从而更加稳定可靠。这款电容式传感器包括新</text>
<text x="111.1" y="71.5">的集成数字特性和用于消散冷凝和湿气的加热元件。</text>
<text x="20" y="76.7">•</text>
<text x="25" y="72.1">– RH（11 位）+ 温度（11 位）：550nA</text>
<text x="25" y="76.7">温度范围：</text>
<text x="111.1" y="75.8">HDC2010 数字特性包括可编程中断阈值，因此能够提</text>
<text x="25" y="81.8">– 工作：–40°C 至 85°C</text>
<text x="111.1" y="80.4">供警报/系统唤醒，而无需微控制器持续对系统进行监</text>
<text x="25" y="86.4">– 可使用：–40°C 至 125°C</text>
<text x="111.1" y="85">控。同时，HDC2010 具有可编程采样间隔、低固有功</text>
<text x="111.1" y="89.5">耗，并且支持 1.8V 电源电压，使其非常适合电池供电</text>
<text x="20" y="91">•</text>
<text x="20" y="95.5">•</text>
<text x="25" y="91">温度精度：典型值 ±0.2°C</text>
<text x="25" y="95.5">电源电压：1.62V 至 3.6V</text>
<text x="111.1" y="94.1">系统。</text>
<text x="20" y="100.1">•</text>
<text x="25" y="100.1">可编程采样率（5Hz、2Hz、1Hz、0.2Hz、0.1Hz、</text>
<text x="111.1" y="100.5">HDC2010 为各种环境监测应用和物联网（IoT）（如</text>
<text x="25" y="104.7">1/60Hz、1/120Hz）或按需触发</text>
<text x="111.1" y="105.1">智能恒温器、智能家居助理和可穿戴设备）提供高精度</text>
<text x="20" y="109.3">•</text>
<text x="25" y="109.3">I C 接口</text>
<text x="111.1" y="109.7">测量功能。HDC2010 还可用于为冷链运输和易腐货物</text>
<text x="111.1" y="114.2">的储存提供关键温度和湿度数据，以帮助确保食品和药</text>
<text x="111.1" y="118.8">物等产品新鲜送达。</text>
<text x="20" y="122.8">•</text>
<text x="25" y="122.8">智能恒温器</text>
<text x="111.1" y="125.2">HDC2010 经过工厂校准，温度精度为 0.2°C，相对湿</text>
<text x="20" y="127">•</text>
<text x="20" y="131.3">•</text>
<text x="25" y="127">智能家居助理</text>
<text x="25" y="131.3">冰箱</text>
<text x="111.1" y="129.8">度精度为 2%，并配备了加热元件，可消除冷凝和湿</text>
<text x="20" y="135.5">•</text>
<text x="25" y="135.5">冷藏运输</text>
<text x="111.1" y="134.4">气，从而增加可靠性。HDC2010 支持的工作温度范围</text>
<text x="20" y="139.7">•</text>
<text x="25" y="139.7">洗衣机/烘干机</text>
<text x="111.1" y="138.9">为 -40°C 至 125°C，相对湿度范围为 0% 至 100%。</text>
<text x="20" y="144.3">•</text>
<text x="20" y="148.9">•</text>
<text x="25" y="144.3">HVAC 系统</text>
<text x="25" y="148.9">气体检测</text>
<text x="144.8" y="145.6">器件信息</text>
<text x="20" y="153.1">•</text>
<text x="25" y="153.1">通信设备</text>
<text x="20" y="157.4">•</text>
<text x="20" y="161.6">•</text>
<text x="25" y="157.4">环境标签</text>
<text x="25" y="161.6">烟雾和热量探测器</text>
<text x="20" y="165.8">•</text>
<text x="25" y="165.8">喷墨打印机</text>
<text x="20" y="170.1">•</text>
<text x="25" y="170.1">监控摄像头</text>
<text x="20" y="174.3">•</text>
<text x="20" y="178.9">•</text>
<text x="25" y="174.3">CPAP 呼吸机</text>
<text x="25" y="178.9">可穿戴设备</text>
<text x="56.9" y="217.3">典型应用</text>
<text x="145.4" y="223.8">RH 精度</text>
</g>
<text font-size="3.2" fill="#00f" x="182.9" y="20.8">HDC2010</text>
<g font-size="2.8">
<text x="119.6" y="150.5">器件型号</text>
<text x="150.7" y="150.5">封装</text>
<text x="168.4" y="155.3">1.5 mm × 1.5 mm ×</text>
<text x="169.1" y="150.4">封装尺寸（标称值）</text>
<text x="111.9" y="157">HDC2010</text>
<text x="140.2" y="157.1">DSBGA（6 凸点）</text>
<text x="168.4" y="158.7">0.675 mm</text>
<text x="111.1" y="165.8">(1)</text>
<text x="118.6" y="165.8">如需了解所有可用封装，请参阅数据表末尾的可订购产品附</text>
<text x="118.6" y="169.4">录。</text>
<text x="27.9" y="265.7">本文档旨在为方便起见，提供有关 TI 产品中文版本的信息，以确认产品的概要。有关适用的官方英文版本的最新信息，请访问</text>
<text x="27.9" y="269.4">www.ti.com，其内容始终优先。TI 不保证翻译的准确性和有效性。在实际设计之前，请务必参考最新版本的英文版本。</text>
<text x="158.7" y="272.8">English Data Sheet: SNAS693</text>
</g>
<text font-size="2.6" x="26" y="108.1">2</text>
<text font-size="2.6" fill="#00f" x="159" y="144.5">(1)</text>
<text font-size="2.5" x="132.8" y="24.2">ZHCSGL3D – JULY 2017 – REVISED FEBRUARY 2021</text>
<g font-size="1.5">
<text x="127.6" y="205" transform="rotate(-90 127.6 205)">Accuracy (r%RH)</text>
<text x="150.2" y="219">RH (%RH)</text>
</g>
<g font-size="1.2">
<text x="128.8" y="182.6">10</text>
<text x="129.5" y="185.9">9</text>
<text x="135.4" y="184.1">Typical</text>
<text x="129.5" y="189.3">8</text>
<text x="129.5" y="195.9">6</text>
<text x="129.5" y="192.6">7</text>
<text x="129.5" y="202.6">4</text>
<text x="129.5" y="199.3">5</text>
<text x="129.5" y="209.2">2</text>
<text x="129.5" y="205.9">3</text>
<text x="129.5" y="212.6">1</text>
<text x="129.5" y="215.9">0</text>
<text x="130.4" y="217.3">0</text>
<text x="134.6" y="217.3">10</text>
<text x="139.2" y="217.3">20</text>
<text x="143.8" y="217.3">30</text>
<text x="148.4" y="217.3">40</text>
<text x="153" y="217.3">50</text>
<text x="157.6" y="217.3">60</text>
<text x="162.2" y="217.3">70</text>
<text x="166.7" y="217.3">80</text>
<text x="171.3" y="217.3">90</text>
<text x="175.6" y="217.3">100</text>
</g>
</svg>
